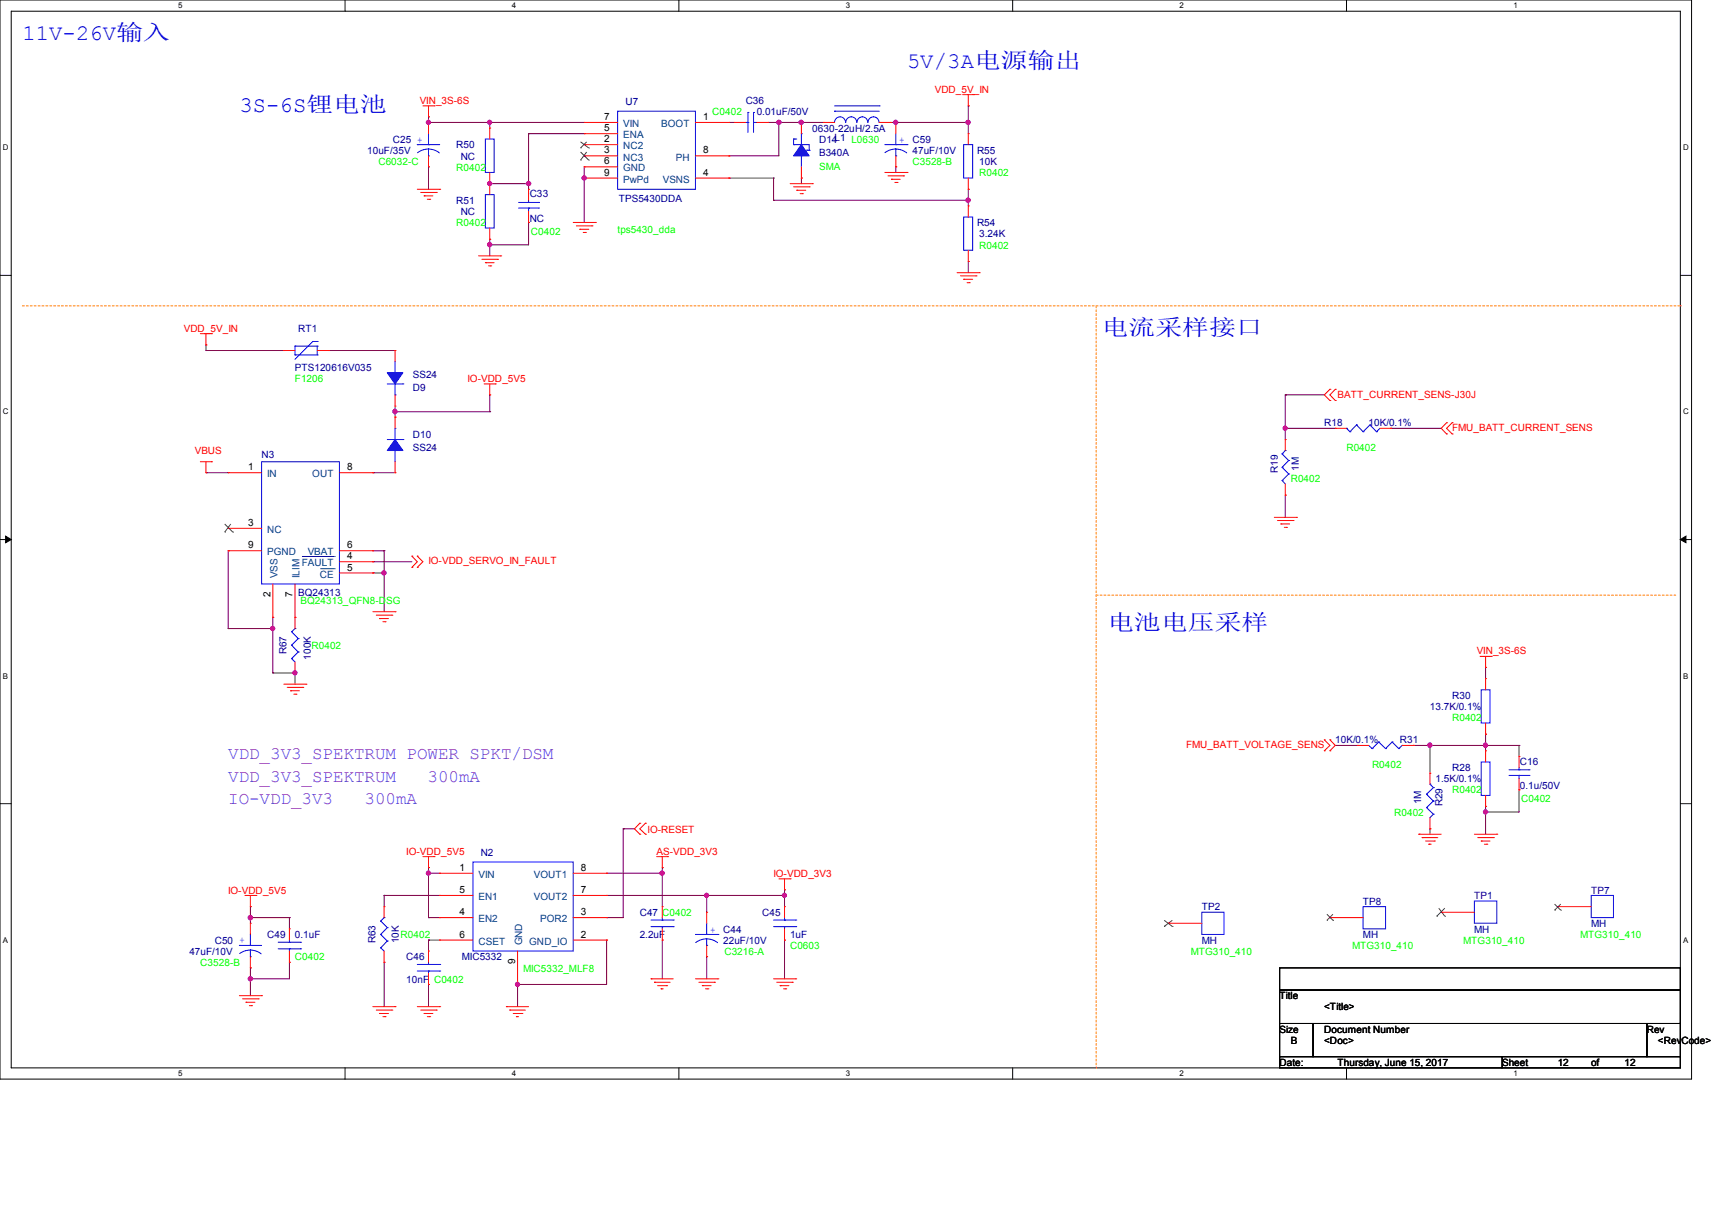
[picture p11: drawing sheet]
<svg xmlns="http://www.w3.org/2000/svg" width="297mm" height="210mm" viewBox="0 0 297 210" stroke-linecap="round" stroke-linejoin="round" font-family="sans-serif">
<path d="M0 0h293.5v187.3h-293.5zM1.9 1.9h289.6v183.4h-289.6z" fill="none" stroke="#000" stroke-width=".17"/>
<g fill="#fff">
<path d="M30.9 .2h.8v1.5h-.8z"/>
<path d="M30.9 185.5h.8v1.6h-.8z"/>
</g>
<path d="M59.9 0v1.9M59.9 185.3v2" fill="none" stroke="#000" stroke-width=".17"/>
<g fill="#fff">
<path d="M88.8 .2h.8v1.5h-.8z"/>
<path d="M88.8 185.5h.8v1.6h-.8z"/>
</g>
<path d="M117.8 0v1.9M117.8 185.3v2" fill="none" stroke="#000" stroke-width=".17"/>
<g fill="#fff">
<path d="M146.7 .2h.8v1.5h-.8z"/>
<path d="M146.7 185.5h.8v1.6h-.8z"/>
</g>
<path d="M175.7 0v1.9M175.7 185.3v2" fill="none" stroke="#000" stroke-width=".17"/>
<g fill="#fff">
<path d="M204.6 .2h.8v1.5h-.8z"/>
<path d="M204.6 185.5h.8v1.6h-.8z"/>
</g>
<path d="M233.6 0v1.9M233.6 185.3v2" fill="none" stroke="#000" stroke-width=".17"/>
<g fill="#fff">
<path d="M262.6 .2h.7v1.5h-.7z"/>
<path d="M262.6 185.5h.7v1.6h-.7z"/>
<path d="M.5 24.8h1v1.6h-1z"/>
<path d="M292 24.8h1v1.6h-1z"/>
<path d="M.5 70.7h1v1.5h-1z"/>
<path d="M292 70.7h1v1.5h-1z"/>
</g>
<path d="M0 47.8h1.9M291.5 47.8h2" fill="none" stroke="#000" stroke-width=".17"/>
<g fill="#fff">
<path d="M.5 116.5h.9v1.6h-.9z"/>
<path d="M292 116.5h.9v1.6h-.9z"/>
</g>
<path d="M0 93.6h1.9M291.5 93.6h2" fill="none" stroke="#000" stroke-width=".17"/>
<path d="M1 93l.9 .6-.9 .6zM291.5 93.6l1-.6v1.2z" fill="#000" stroke="#000" stroke-width=".17"/>
<g fill="#fff">
<path d="M.5 162.4h.9v1.5h-.9z"/>
<path d="M292 162.4h.9v1.5h-.9z"/>
</g>
<path d="M0 139.5h1.9M291.5 139.5h2M222 168h69.5v3.8h-69.5zM222 171.8h69.5v5.8h-69.5zM222 177.6h5.8v5.8h-5.8zM227.8 177.6h57.9v5.8h-57.9zM285.7 177.6h5.8v5.8h-5.8zM222 183.4h38.6v1.9h-38.6zM260.6 183.4h30.9v1.9h-30.9z" fill="none" stroke="#000" stroke-width=".17"/>
<path d="M3.9 53.1h287.6M190.2 53.1v132.2M291.5 53.1h.1M190.2 103.3h100.3M290.5 103.3h.1M190.2 185.3h.1" fill="none" stroke="#ff8000" stroke-width=".17" stroke-dasharray=".3 .3"/>
<g fill="none" stroke="#800040" stroke-width=".17">
<path d="M168 18.4h.1M168 18.4v4.8M74.3 29h.1M74.3 20.3h.1M74.3 21.3h.1M74.3 20.3v1M74.3 29v3.9M74.3 21.3h27M85 21.3h.1M85 31.9h.1M85 21.3v.9M85 31.9h6.7"/>
<path d="M91.7 31.9h.1M91.7 38.6h.1M91.7 23.2h.1M91.7 23.2v9.7M91.7 38.6v3.9h-6.7M91.7 23.2h9.6M101.3 30.9h.1M101.3 29h.1M101.3 29v9.6M126.4 21.3h.1M126.4 27.1h.1M126.4 30.9h.1"/>
<path d="M126.4 21.3h1M126.4 30.9h7.8M133.2 21.3h.1M133.2 21.3h9.7M134.2 30.9h.1M134.2 34.8h.1M134.2 30.9v3.9M134.2 34.8h33.8M135.1 21.3h.1M135.1 21.3v5.8h-8.7M139 21.3h.1M139 30.9h.1"/>
<path d="M139 30.9v1M154.4 21.3h.1M154.4 21.3h13.6M155.4 29h.1M155.4 21.3h.1M155.4 29v.9M168 34.8h.1M168 21.3h.1M168 32.9h.1M168 32.9v2.8M35.7 59.9h.1M35.7 59.9v.9"/>
<path d="M85 42.5h.1M85 41.5h.1M85 41.5v2.9M168 45.4h.1M168 45.4v1.9M35.7 60.8h.1M35.7 60.8h13.5M57 60.8h.1M57 60.8h11.5M68.5 71.5h.1M68.5 72.4h.1M68.5 70.5v1.9"/>
<path d="M68.5 71.5h16.5M85 68.5h.1M85 71.5h.1M85 68.5v3M223 74.3h.1M223 68.5h.1M223 68.5v7.8M223 74.3h8.6M223 68.5h6.7M241.3 74.3h.1M241.3 74.3h8.7M35.7 82h.1"/>
<path d="M35.7 82h3.9M39.6 95.6h.1M39.6 95.6v13.5M64.7 95.6h.1M64.7 97.5h.1M64.7 99.4h.1M64.7 82h.1M64.7 95.6h1.9M64.7 97.5h6.8M64.7 99.4h1.9M64.7 82h3.8M66.6 99.4h.1"/>
<path d="M66.6 95.6h.1M66.6 95.6v10.6M223 85.9h.1M223 85.9v3.9M39.6 109.1h.1M39.6 109.1h7.7M47.3 107.1h.1M47.3 109.1h.1M47.3 116.8h.1M47.3 107.1v9.7M47.3 116.8h3.9M51.2 116.8h.1"/>
<path d="M51.2 116.8v1.9M257.7 115.8h.1M257.7 115.8v2M231.6 129.4h.1M231.6 129.4h3.9M245.2 129.4h.1M245.2 129.4h18.3M248.1 129.4h.1M248.1 129.4v4.8M257.7 129.4h.1M257.7 140h.1M257.7 127.4h.1"/>
<path d="M257.7 127.4v2.9M257.7 140v4.8M263.5 129.4h.1M263.5 137.1h.1M263.5 129.4v1.9M263.5 137.1v3.8h-5.8M43.4 159.3h.1M43.4 157.4h.1M43.4 159.3h6.8M43.4 157.4v2.8M50.2 159.3h.1M50.2 159.3v1.9"/>
<path d="M66.6 155.4h.1M66.6 155.4v2M66.6 155.4h9.7M74.3 151.6h.1M74.3 159.3h.1M74.3 150.6h.1M74.3 150.6v8.7M74.3 151.6h2M74.3 159.3h2M105.2 155.4h.1M105.2 151.6h.1M105.2 159.3h.1"/>
<path d="M105.2 151.6h9.7M105.2 155.4h30.9M108.1 143.8h.1M108.1 143.8v15.5h-2.9M108.1 143.8h2M114.9 151.6h.1M114.9 150.6h.1M114.9 150.6v6.8M122.6 155.4h.1M122.6 155.4v2.9M136.1 155.4h.1M136.1 154.4h.1"/>
<path d="M136.1 154.4v3M248.1 143.8h.1M248.1 143.8v1M257.7 140.9h.1M43.4 168h.1M43.4 169.9h.1M43.4 168v4.8M50.2 167h.1M50.2 167v2.9h-6.8M66.6 167h.1M66.6 167v7.7M74.3 170.9h.1"/>
<path d="M74.3 163.2h.1M74.3 163.2v1.9M74.3 170.9v3.8M74.3 163.2h2M89.8 170.9h.1M89.8 170.9v3.8M105.2 163.2h.1M105.2 163.2v7.7h-15.4M114.9 163.2h.1M114.9 163.2v6.7M122.6 166h.1M122.6 166v3.9"/>
<path d="M136.1 163.2h.1M136.1 163.2v6.7"/>
</g>
<g fill="#f0f" stroke="#f0f" stroke-width=".17">
<circle cx="84.9" cy="21.2" r=".36"/>
<circle cx="74.3" cy="21.2" r=".36"/>
<circle cx="84.9" cy="42.5" r=".37"/>
<circle cx="91.7" cy="31.9" r=".37"/>
<circle cx="84.9" cy="31.9" r=".36"/>
<circle cx="101.4" cy="30.9" r=".37"/>
<circle cx="139" cy="21.2" r=".37"/>
<circle cx="135.1" cy="21.2" r=".37"/>
<circle cx="155.4" cy="21.2" r=".36"/>
<circle cx="167.9" cy="21.2" r=".37"/>
<circle cx="167.9" cy="34.7" r=".37"/>
<circle cx="222.9" cy="74.3" r=".36"/>
<circle cx="248" cy="129.3" r=".37"/>
<circle cx="257.7" cy="129.3" r=".37"/>
<circle cx="257.7" cy="140.9" r=".36"/>
<circle cx="66.6" cy="99.4" r=".37"/>
<circle cx="51.2" cy="116.8" r=".36"/>
<circle cx="47.3" cy="109.1" r=".37"/>
<circle cx="136.1" cy="155.4" r=".36"/>
<circle cx="74.3" cy="151.5" r=".36"/>
<circle cx="122.6" cy="155.4" r=".36"/>
<circle cx="114.9" cy="151.5" r=".37"/>
<circle cx="89.8" cy="170.8" r=".36"/>
<circle cx="43.4" cy="159.3" r=".38"/>
<circle cx="43.4" cy="169.9" r=".37"/>
<circle cx="68.5" cy="71.4" r=".37"/>
</g>
<g fill="none" stroke="#f00" stroke-width=".17">
<path d="M73.4 18.4h1.9M74.3 18.4v1.9M75.3 18.4h.1M167 16.4h1.9M168 18.4h.1M168 16.4v2M168.9 16.4h.1M72.4 32.9h3.9M73 33.4h2.7M73.6 34h.1M73.6 34h1.5M74.1 34.6h.4"/>
<path d="M74.3 20.3h.1M74.3 21.3h.1M74.3 29h.1M74.3 21.3v1.9M74.3 27.1v1.9M74.5 34.6h.1M75.7 33.4h.1M76.3 32.9h.1M85 31.9h.1M85 22.2h.1M85 22.2v1.9M85 29.9v3.9"/>
<path d="M85 39.6v1.9M91.7 32.9h.1M91.7 38.6h.1M91.7 32.9v1.9M91.7 36.7v1.9M99.4 38.6h3.9M100 39.2h2.7M100.6 39.8h.1M100.6 39.8h1.6M101.3 25.1h.1M101.3 27.1h.1M101.3 23.2h.1"/>
<path d="M101.3 29h.1M101.3 21.3h.1M101.3 30.9h.1M101.3 21.3h5.8M101.3 25.1h5.8M101.3 27.1h5.8M101.3 30.9h5.8M101.3 23.2h5.8M101.3 29h5.8M102.7 39.2h.1M103.3 38.6h.1M120.6 21.3h5.8"/>
<path d="M120.6 27.1h5.8M120.6 30.9h5.8M126.4 21.3h.1M126.4 30.9h.1M126.4 27.1h.1M127.4 21.3h.1M127.4 21.3h2M131.3 21.3h1.9M133.2 21.3h.1M137.1 31.9h3.8M137.7 32.4h2.7M138.2 33h.1"/>
<path d="M138.2 33h1.6M138.8 33.6h.4M139 30.9h.1M139 21.3h.1M139 21.3v1.9M139 29v1.9M139.2 33.6h.1M140.4 32.4h.1M140.9 31.9h.1M142.9 21.3h.1M142.9 21.3h1.9M152.5 21.3h1.9"/>
<path d="M153.5 29.9h3.9M154.1 30.5h2.7M154.4 21.3h.1M154.6 31.1h.1M154.6 31.1h1.6M155.2 31.7h.4M155.4 21.3h.1M155.4 29h.1M155.4 21.3v1.9M155.4 27.1v1.9M155.6 31.7h.1M156.8 30.5h.1"/>
<path d="M157.4 29.9h.1M168 35.7h.1M168 32.9h.1M168 23.2h.1M168 23.2v1.9M168 30.9v2M168 35.7v2M34.8 57.9h1.9M35.7 59.9h.1M35.7 57.9v2M36.7 57.9h.1M83 44.4h3.9"/>
<path d="M83.6 45h2.7M84.2 45.6h.1M84.2 45.6h1.5M84.8 46.1h.3M85 41.5h.1M85.1 46.1h.1M86.3 45h.1M86.9 44.4h.1M101.2 40.3h.4M101.6 40.3h.1M166 47.3h3.9M166.6 47.9h2.7"/>
<path d="M167.2 48.5h.1M167.2 48.5h1.5M167.8 49.1h.3M168 45.4h.1M168 43.4v2M168.1 49.1h.1M169.3 47.9h.1M169.9 47.3h.1M49.2 60.8h.1M49.2 60.8h2M55 60.8h2M57 60.8h.1"/>
<path d="M68.5 72.4h.1M68.5 60.8h.1M68.5 70.5h.1M68.5 60.8v1.9M68.5 68.5v2M68.5 72.4v1.9M84 66.6h1.9M85 68.5h.1M85 66.6v1.9M85.9 66.6h.1M223 76.3h.1M223 76.3v1.9"/>
<path d="M230.7 67.6h.1M230.7 69.5h.1M230.7 67.6l-1 .9 1 1M231.6 69.5h.1M231.6 67.6h.1M231.6 74.3h.1M231.6 67.6l-.9 .9 .9 1M231.6 74.3h2M239.4 74.3h1.9M241.3 74.3h.1M251 73.4h.1M251 75.3h.1"/>
<path d="M251 73.4l-1 .9 1 1M251.9 75.3h.1M251.9 73.4h.1M251.9 73.4l-.9 .9 .9 1M34.8 80.1h1.9M35.7 82h.1M35.7 80.1v1.9M36.7 80.1h.1M39.6 82h.1M39.6 91.7h.1M39.6 95.6h.1M39.6 82h5.8"/>
<path d="M39.6 95.6h5.8M39.6 91.7h5.8M58.9 82h5.8M58.9 95.6h5.8M58.9 97.5h5.8M58.9 99.4h5.8M64.7 82h.1M64.7 95.6h.1M64.7 97.5h.1M64.7 99.4h.1M68.5 82h.1M68.5 80.1v1.9"/>
<path d="M71.5 98.5h.1M71.5 96.5h.1M71.5 96.5l.9 1-.9 1M72.4 98.5h.1M72.4 96.5h.1M72.4 96.5l1 1-1 1M221.1 89.8h3.8M221.6 90.3h2.7M222.2 90.9h.1M222.2 90.9h1.5M222.8 91.5h.4M223 85.9h.1"/>
<path d="M223 84v1.9M223.2 91.5h.1M224.3 90.3h.1M224.9 89.8h.1M47.3 107.1h.1M47.3 101.3v5.8M49.2 118.7h3.9M49.8 119.3h2.7M50.4 119.9h.1M50.4 119.9h1.5M51.2 107.1h.1M51.2 116.8h.1"/>
<path d="M51.2 101.3v7.8M51.2 114.9v1.9M52.5 119.3h.1M53.1 118.7h.1M64.7 106.2h3.8M65.3 106.8h2.7M65.8 107.4h.1M65.8 107.4h1.6M66.4 107.9h.4M66.8 107.9h.1M68 106.8h.1M68.5 106.2h.1"/>
<path d="M256.8 113.9h1.9M257.7 115.8h.1M257.7 117.8h.1M257.7 113.9v1.9M257.7 117.8v1.9M258.7 113.9h.1M51 120.5h.4M51.4 120.5h.1M229.7 130.3h.1M229.7 128.4h.1M229.7 128.4l1 1-1 .9M230.7 128.4h.1"/>
<path d="M230.7 130.3h.1M230.7 128.4l.9 1-.9 .9M235.5 129.4h.1M235.5 129.4h1.9M243.2 129.4h2M245.2 129.4h.1M248.1 134.2h.1M248.1 134.2v1.9M257.7 127.4h.1M257.7 140h.1M257.7 130.3h.1M257.7 125.5v1.9"/>
<path d="M257.7 130.3v1.9M257.7 138v2M263.5 131.3h.1M263.5 137.1h.1M263.5 131.3v1.9M263.5 135.1v2M42.5 155.4h1.9M43.4 157.4h.1M43.4 155.4v2M44.4 155.4h.1M66.6 157.4h.1M66.6 157.4v1.9"/>
<path d="M73.4 148.7h1.9M74.3 150.6h.1M74.3 148.7v1.9M75.3 148.7h.1M76.3 151.6h.1M76.3 155.4h.1M76.3 159.3h.1M76.3 155.4h5.7M76.3 151.6h5.7M76.3 159.3h5.7M99.4 155.4h5.8M99.4 151.6h5.8"/>
<path d="M99.4 159.3h5.8M105.2 151.6h.1M105.2 155.4h.1M105.2 159.3h.1M111 142.9h.1M111 144.8h.1M111 142.9l-.9 .9 .9 1M112 144.8h.1M112 142.9h.1M112 142.9l-1 .9 1 1M113.9 148.7h1.9M114.9 150.6h.1"/>
<path d="M114.9 157.4h.1M114.9 148.7v1.9M114.9 157.4v1.9M115.8 148.7h.1M122.6 158.3h.1M122.6 158.3v1.9M135.1 152.5h2M136.1 154.4h.1M136.1 157.4h.1M136.1 152.5v1.9M136.1 157.4v1.9M137.1 152.5h.1"/>
<path d="M230.7 159.3h.1M230.7 159.3h5.8M246.1 144.8h.1M246.1 144.8h3.9M246.7 145.4h.1M246.7 145.4h2.7M247.3 146h1.5M247.9 146.5h.1M247.9 146.5h.4M248.1 143.8h.1M248.1 141.9v1.9M248.8 146h.1"/>
<path d="M250 158.3h.1M250 158.3h5.8M255.8 144.8h3.9M256.4 145.4h2.7M257 146h.1M257 146h1.5M257.5 146.5h.4M257.9 146.5h.1M259.1 145.4h.1M259.7 144.8h.1M270.3 157.4h.1M270.3 157.4h5.8"/>
<path d="M41.5 172.8h3.9M42.1 173.4h2.7M42.7 173.9h.1M42.7 173.9h1.5M43.3 174.5h.3M43.4 160.2h.1M43.4 168h.1M43.4 160.2v2M43.4 166v2M43.6 174.5h.1M44.8 173.4h.1M45.4 172.8h.1"/>
<path d="M50.2 161.2h.1M50.2 167h.1M50.2 161.2v2M50.2 165.1v1.9M64.7 174.7h3.8M65.3 175.3h2.7M65.8 175.9h.1M65.8 175.9h1.6M66.4 176.4h.4M66.6 167h.1M66.6 165.1v1.9M66.8 176.4h.1"/>
<path d="M68 175.3h.1M68.5 174.7h.1M72.4 174.7h3.9M73 175.3h2.7M73.6 175.9h.1M73.6 175.9h1.5M74.1 176.4h.4M74.3 165.1h.1M74.3 170.9h.1M74.3 165.1v1.9M74.3 168.9v2M74.5 176.4h.1"/>
<path d="M75.7 175.3h.1M76.3 174.7h.1M76.3 163.2h.1M76.3 163.2h5.7M87.8 174.7h.1M87.8 174.7h3.9M88.4 175.3h.1M88.4 175.3h2.7M89 175.9h1.6M89.6 176.4h.1M89.6 176.4h.4M89.8 170.9h.1"/>
<path d="M89.8 165.1v5.8M90.6 175.9h.1M99.4 163.2h5.8M105.2 163.2h.1M112.9 169.9h.1M112.9 169.9h3.9M113.5 170.5h.1M113.5 170.5h2.7M114.1 171.1h1.6M114.7 171.6h.1M114.7 171.6h.4M114.9 163.2h.1"/>
<path d="M114.9 161.2v2M115.7 171.1h.1M120.6 169.9h3.9M121.2 170.5h2.8M121.8 171.1h.1M121.8 171.1h1.6M122.4 171.6h.4M122.6 166h.1M122.6 164.1v1.9M122.8 171.6h.1M124 170.5h.1M124.5 169.9h.1"/>
<path d="M134.2 169.9h3.8M134.7 170.5h2.8M135.3 171.1h.1M135.3 171.1h1.6M135.9 171.6h.4M136.1 163.2h.1M136.1 161.2v2M136.3 171.6h.1M137.5 170.5h.1M138 169.9h.1M202.7 160.2h.1M202.7 160.2h5.8"/>
</g>
<g fill="none" stroke="#00f" stroke-width=".17">
<path d="M107.1 19.3h13.5v13.6h-13.5zM129.8 19.5h.1M129.8 19.5v3.5M130.7 19.5h.1M130.7 19.5v3.5M144.8 19.3h.1M144.8 18.4h7.7M144.8 19.3h7.7M152.5 18.4h.1M72.4 25.1h.1M72.4 25.1h3.9M74.3 27.1h.1"/>
<path d="M74.3 25.1h.1M74.3 25.9l-.8 .1-1.1 .5M74.3 25.9l1.2 .2 .7 .4M74.3 23.2v1.9M74.3 25.9v1.2M84.2 24.1h1.5v5.8h-1.5zM84.2 33.8h1.5v5.8h-1.5zM90 36.1h3.4M90 35.1h3.4M91.7 35.1h.1M91.7 36.1h.1M91.7 34.8v.3"/>
<path d="M91.7 36.1v.6M93.4 36.1h.1M93.4 35.1h.1M129.4 21.3h.4M129.8 21.3h.1M130.7 21.3h.1M130.7 21.3h.6M137.7 25.1h.1M137.7 24.1h.1M137.7 25.1h2.7v1M137.7 24.1v1M137.7 24.1h.3"/>
<path d="M138 24.1h.1M139 27.1h.1M139 23.2h.1M139 23.2v1.9M139 27.1v1.9M140 26.1h.1M140 26.1h.4M140.4 26.1h.1M144.8 21.3a.95 .95 0 0 1 .9-1 .95 .95 0 0 1 1 1M146.7 21.3a.95 .95 0 0 1 1-1 .95 .95 0 0 1 .9 1M148.7 21.3a.93 .93 0 0 1 .9-1 .93 .93 0 0 1 .9 1M150.6 21.3a.95 .95 0 0 1 .9-1 .95 .95 0 0 1 1 1"/>
<path d="M153.5 25.1h3.9M155.4 27.1h.1M155.4 25.1h.1M155.4 25.9l1.2 .2 .7 .4M155.4 25.9l-.8 .1-1.1 .5M155.4 23.2v1.9M155.4 25.9v1.2M157.4 25.1h.1M167.2 37.7h1.5v5.7h-1.5zM167.2 25.1h1.5v5.8h-1.5zM54.3 59.3h.1M54.3 59.3l-3.1 3.1"/>
<path d="M54.3 59.3h.7M55 59.3h.1M51.2 61.6h.1M51.2 60.1h.1M51.2 60.1v1.5M51.2 61.6h3.8M51.2 60.1h3.8M55 61.6h.1M55 60.1h.1M55 60.1v1.5M67.2 76.3h2.7M67.2 66.6h2.7"/>
<path d="M68.5 78.2h.1M68.5 74.3h.1M68.5 64.7h.1M68.5 68.5h.1M68.5 62.7v2M68.5 66.6v1.9M68.5 74.3v2M68.5 78.2v1.9M69.9 76.3h.1M69.9 66.6h.1M222.4 78.8h.1M222.4 78.8l1.2 1.1"/>
<path d="M223 78.2h.1M223 78.2l-.6 .6M223.6 79.9h.1M223.6 79.9l-1.2 1.2M233.6 74.3h.1M233.6 74.3l.6 .6M234.2 74.9h.1M235.3 73.7h.1M235.3 73.7l1.2 1.2M235.3 73.7l-1.1 1.2M236.5 74.9h.1M237.7 73.7h.1"/>
<path d="M237.7 73.7l1.1 1.2M237.7 73.7l-1.2 1.2M238.8 74.9h.1M239.4 74.3l-.6 .6M45.4 80.1h13.5v21.2h-13.5zM222.4 83.4h.1M222.4 81.1h.1M222.4 83.4l.6 .6M222.4 81.1l1.2 1.2M223.6 82.3h.1M223.6 82.3l-1.2 1.1M50.6 114.3h.1"/>
<path d="M50.6 112h.1M50.6 109.6h.1M50.6 114.3l.6 .6M50.6 112l1.1 1.2M50.6 109.6l1.1 1.2M51.2 109.1h.1M51.2 109.1l-.6 .5M51.7 113.2h.1M51.7 110.8h.1M51.7 113.2l-1.1 1.1M51.7 110.8l-1.1 1.2M257 119.7h1.5v5.8h-1.5z"/>
<path d="M237.4 129.4l.6 .5M238 129.9h.1M239.2 128.8h.1M239.2 128.8l-1.2 1.1M239.2 128.8l1.2 1.1M240.4 129.9h.1M241.5 128.8h.1M241.5 128.8l-1.1 1.1M241.5 128.8l1.2 1.1M242.7 129.9h.1M243.2 129.4h.1M243.2 129.4l-.5 .5"/>
<path d="M247.5 137.8h.1M247.5 137.8l1.2 1.2M248.1 136.1h.1M248.1 136.1l.6 .6M248.7 139h.1M248.7 136.7h.1M248.7 139l-1.2 1.2M248.7 136.7l-1.2 1.1M257 132.2h1.5v5.8h-1.5zM261.8 134.6h3.5M261.8 133.6h3.5M263.5 133.6h.1"/>
<path d="M263.5 134.6h.1M263.5 133.2v.4M263.5 134.6v.5M265.3 134.6h.1M265.3 133.6h.1M66 159.9h.1M66 159.9l1.2 1.1M66.6 159.3h.1M66.6 159.3l-.6 .6M82 149.6h17.4v15.5h-17.4zM112.9 159.7h3.9M114.9 159.7h.1"/>
<path d="M114.9 159.3v.4M116.8 159.7h.1M134.2 159.7h3.8M136.1 159.7h.1M136.1 159.3v.4M138 159.7h.1M208.5 158.3h3.8v3.9h-3.8zM236.5 157.4h3.9v3.8h-3.9zM247.5 140.2h.1M247.5 140.2l1.2 1.1M248.7 141.3h.1M248.7 141.3l-.6 .6"/>
<path d="M255.8 156.4h3.9v3.8h-3.9zM276.1 155.4h3.8v3.9h-3.8zM41.5 164.1h.1M41.5 164.1h3.9M43.4 166h.1M43.4 164.1h.1M43.4 164.9l-.8 .1-1 .5M43.4 164.9l1.2 .2 .7 .4M43.4 162.2v1.9M43.4 164.9v1.1M48.3 163.5h3.9M48.3 164.7h3.9"/>
<path d="M50.2 164.7h.1M50.2 163.5h.1M50.2 163.2v.3M50.2 164.7v.4M52.2 163.5h.1M52.2 164.7h.1M66 164.5h.1M66 162.2h.1M66 164.5l.6 .6M66 162.2l1.2 1.1M67.2 163.3h.1M67.2 161h.1"/>
<path d="M67.2 163.3l-1.2 1.2M67.2 161l-1.2 1.2M72.4 167.4h3.9M72.4 168.5h3.9M74.3 168.5h.1M74.3 167.4h.1M74.3 167v.4M74.3 168.5v.4M76.3 167.4h.1M76.3 168.5h.1M112.9 160.8h3.9M114.9 160.8h.1"/>
<path d="M114.9 160.8v.4M116.8 160.8h.1M120.6 162.2h3.9M122.6 164.1h.1M122.6 162.2h.1M122.6 162.9l1.2 .3 .7 .4M122.6 162.9l-.8 .1-1.1 .6M122.6 160.2v2M122.6 162.9v1.2M124.5 162.2h.1M134.2 160.8h3.8M136.1 160.8h.1"/>
<path d="M136.1 160.8v.4M138 160.8h.1"/>
</g>
<g fill="#00f" stroke="#00f" stroke-width=".17">
<path d="M68.5 76.3l1.4 1.9h-2.7z" fill-rule="evenodd"/>
<path d="M139 25.1l1.4 2h-2.7z" fill-rule="evenodd"/>
<path d="M67.2 64.7h2.7l-1.4 1.9z" fill-rule="evenodd"/>
</g>
<path d="M52.4 96.6h5.6M55.6 98.7h2.4M58 96.6h.1M58 98.7h.1" fill="none" stroke="#004080" stroke-width=".17"/>
<g fill="none" stroke="#804000" stroke-width=".17">
<path d="M100.7 25.7h.1M100.7 27.8h.1M100.7 24.6l1.4 1.1M100.7 26.4l1.4 1.4M101.8 24.6l-1.1 1.1M101.8 26.4l-1.1 1.4M102.1 25.7h.1M102.1 27.8h.1M39 92.3h.1M39 90.9l1.4 1.4M40 90.9l-1 1.4M40.4 92.3h.1"/>
<path d="M202 159.7l1.4 1.1M203.4 159.7l-1.4 1.1M230.2 159.7h.1M230.2 158.7l1 1M231.2 159.7h.1M231.2 158.7l-1 1M249.2 159h.1M249.6 157.6l1 1.4M250.6 159h.1M250.6 157.6l-1.4 1.4M269.7 158h.1M269.7 156.9l1.1 1.1"/>
<path d="M270.8 158h.1M270.8 156.9l-1.1 1.1M202 160.8h.1M203.4 160.8h.1"/>
</g>
<g font-size="3.9" fill="#00f">
<text x="3.9" y="7">11V-26V输入</text>
<text x="157.3" y="11.8">5V/3A电源输出</text>
<text x="41.5" y="19.5">3S-6S锂电池</text>
<text x="191.1" y="58.1">电流采样接口</text>
<text x="192.1" y="109.3">电池电压采样</text>
</g>
<g font-size="3" fill="#8000ff">
<text x="39.6" y="131.8">VDD_3V3_SPEKTRUM POWER SPKT/DSM</text>
<text x="39.6" y="135.6">VDD_3V3_SPEKTRUM</text>
<text x="74.2" y="135.6">300mA</text>
<text x="39.6" y="139.5">IO-VDD_3V3</text>
<text x="63.3" y="139.5">300mA</text>
</g>
<g font-size="1.7" fill="#f00">
<text x="162.2" y="16.1">VDD_5V_IN</text>
<text x="72.8" y="18">VIN_3S-6S</text>
<text x="31.9" y="57.6">VDD_5V_IN</text>
<text x="81.1" y="66.3">IO-VDD_5V5</text>
<text x="232.1" y="69">BATT_CURRENT_SENS-J30J</text>
<text x="251.9" y="74.8">FMU_BATT_CURRENT_SENS</text>
<text x="33.8" y="78.8">VBUS</text>
<text x="74.3" y="98">IO-VDD_SERVO_IN_FAULT</text>
<text x="256.2" y="113.6">VIN_3S-6S</text>
<text x="205.8" y="129.8">FMU_BATT_VOLTAGE_SENS</text>
<text x="70.5" y="148.3">IO-VDD_5V5</text>
<text x="112.3" y="144.5">IO-RESET</text>
<text x="113.9" y="148.3">AS-VDD_3V3</text>
<text x="39.6" y="155.1">IO-VDD_5V5</text>
<text x="134.2" y="152.2">IO-VDD_3V3</text>
</g>
<g font-size="1.7">
<text x="104.8" y="22.8">5</text>
<text x="104.8" y="20.8">7</text>
<text x="122" y="20.8">1</text>
<text x="104.8" y="24.7">2</text>
<text x="104.8" y="26.6">3</text>
<text x="104.8" y="28.5">6</text>
<text x="122" y="26.6">8</text>
<text x="104.8" y="30.5">9</text>
<text x="122" y="30.5">4</text>
<text x="43" y="81.6">1</text>
<text x="60.2" y="81.6">8</text>
<text x="43" y="91.3">3</text>
<text x="43" y="95.2">9</text>
<text x="60.2" y="95.2">6</text>
<text x="60.2" y="97.1">4</text>
<text x="60.2" y="99">5</text>
<text x="46.9" y="103.7" transform="rotate(-90 46.9 103.7)">2</text>
<text x="50.8" y="103.7" transform="rotate(-90 50.8 103.7)">7</text>
<text x="79.7" y="151.1">1</text>
<text x="79.7" y="155">5</text>
<text x="100.8" y="151.1">8</text>
<text x="100.8" y="155">7</text>
<text x="79.7" y="158.8">4</text>
<text x="100.8" y="158.8">3</text>
<text x="79.7" y="162.7">6</text>
<text x="89.4" y="167.4" transform="rotate(-90 89.4 167.4)">9</text>
<text x="100.8" y="162.7">2</text>
<text x="222" y="173.4">Title</text>
<text x="222" y="179.2">Size</text>
<text x="229.7" y="179.2">Document Number</text>
<text x="229.7" y="175.3">&lt;Title&gt;</text>
<text x="285.7" y="179.2">Rev</text>
<text x="222" y="185">Date:</text>
<text x="223.9" y="181.1">B</text>
<text x="229.7" y="181.1">&lt;Doc&gt;</text>
<text x="232.1" y="185">Thursday, June 15, 2017</text>
<text x="260.6" y="185">Sheet</text>
<text x="270.2" y="185">12</text>
<text x="276" y="185">of</text>
<text x="281.8" y="185">12</text>
<text x="287.6" y="181.1">&lt;RevCode&gt;</text>
</g>
<g font-size="1.7" fill="#004080">
<text x="108.1" y="22.1">VIN</text>
<text x="114.7" y="22.1">BOOT</text>
<text x="108.1" y="25.9">NC2</text>
<text x="108.1" y="27.9">NC3</text>
<text x="108.1" y="24">ENA</text>
<text x="108.1" y="29.8">GND</text>
<text x="117.3" y="27.9">PH</text>
<text x="108.1" y="31.7">PwPd</text>
<text x="115" y="31.7">VSNS</text>
<text x="46.4" y="82.8">IN</text>
<text x="54.2" y="82.8">OUT</text>
<text x="46.4" y="92.5">NC</text>
<text x="46.4" y="96.4">PGND</text>
<text x="48.1" y="100.4" transform="rotate(-90 48.1 100.4)">VSS</text>
<text x="52" y="100.4" transform="rotate(-90 52 100.4)">ILIM</text>
<text x="52.4" y="98.3">FAULT</text>
<text x="53.4" y="96.4">VBAT</text>
<text x="55.5" y="100.2">CE</text>
<text x="83" y="152.4">VIN</text>
<text x="92.6" y="152.4">VOUT1</text>
<text x="83" y="156.2">EN1</text>
<text x="83" y="160.1">EN2</text>
<text x="92.6" y="156.2">VOUT2</text>
<text x="93.7" y="160.1">POR2</text>
<text x="83" y="164">CSET</text>
<text x="90.6" y="164.1" transform="rotate(-90 90.6 164.1)">GND</text>
<text x="91.8" y="164">GND_IO</text>
</g>
<g font-size="1.7" fill="#000080">
<text x="108.5" y="18.2">U7</text>
<text x="129.4" y="18">C36</text>
<text x="131.3" y="20">0.01uF/50V</text>
<text x="140.9" y="22.9">0630-22uH/2.5A</text>
<text x="63.7" y="26.7">10uF/35V</text>
<text x="68.1" y="24.8">C25 +</text>
<text x="79.2" y="25.7">R50</text>
<text x="79.9" y="27.7">NC</text>
<text x="142.1" y="24.8">D14L1 L0630</text>
<text x="142.1" y="27.1">B340A</text>
<text x="158.3" y="24.8">C59</text>
<text x="158.3" y="26.7">47uF/10V</text>
<text x="169.5" y="26.7">R55</text>
<text x="169.9" y="28.7">10K</text>
<text x="79.2" y="35.4">R51</text>
<text x="91.9" y="34.2">C33</text>
<text x="107.3" y="35">TPS5430DDA</text>
<text x="79.9" y="37.3">NC</text>
<text x="91.9" y="38.5">NC</text>
<text x="169.5" y="39.3">R54</text>
<text x="169.9" y="41.2">3.24K</text>
<text x="51.7" y="57.6">RT1</text>
<text x="51.2" y="64.3">PTS120616V035</text>
<text x="71.6" y="65.5">SS24</text>
<text x="71.6" y="67.8">D9</text>
<text x="71.6" y="75.9">D10</text>
<text x="229.7" y="74">R18</text>
<text x="237.4" y="74">10K/0.1%</text>
<text x="45.4" y="79.4">N3</text>
<text x="71.6" y="78.3">SS24</text>
<text x="221.7" y="82" transform="rotate(-90 221.7 82)">R19</text>
<text x="225.3" y="81.7" transform="rotate(-90 225.3 81.7)">1M</text>
<text x="51.7" y="103.4">BQ24313</text>
<text x="49.7" y="113.5" transform="rotate(-90 49.7 113.5)">R67</text>
<text x="53.9" y="114.5" transform="rotate(-90 53.9 114.5)">100K</text>
<text x="248.1" y="123.2">13.7K/0.1%</text>
<text x="251.9" y="121.3">R30</text>
<text x="231.6" y="129">10K/0.1%</text>
<text x="242.8" y="129">R31</text>
<text x="249" y="135.8">1.5K/0.1%</text>
<text x="251.9" y="133.9">R28</text>
<text x="263.7" y="132.7">C16</text>
<text x="263.7" y="136.9">0.1u/50V</text>
<text x="246.6" y="139.6" transform="rotate(-90 246.6 139.6)">1M</text>
<text x="250.3" y="140" transform="rotate(-90 250.3 140)">R29</text>
<text x="83.4" y="148.5">N2</text>
<text x="276" y="155.1">TP7</text>
<text x="111" y="159">C47 C0402</text>
<text x="125.5" y="161.8">C44</text>
<text x="132.2" y="159">C45</text>
<text x="208.5" y="158">TP2</text>
<text x="236.5" y="157">TP8</text>
<text x="255.8" y="156">TP1</text>
<text x="255.8" y="161.8">MH</text>
<text x="276" y="160.9">MH</text>
<text x="32.8" y="165.7">47uF/10V</text>
<text x="37.3" y="163.8">C50 +</text>
<text x="46.4" y="162.8">C49</text>
<text x="51.2" y="162.8">0.1uF</text>
<text x="65.1" y="163.7" transform="rotate(-90 65.1 163.7)">R63</text>
<text x="69.2" y="163.7" transform="rotate(-90 69.2 163.7)">10K</text>
<text x="70.5" y="166.7">C46</text>
<text x="80.1" y="166.7">MIC5332</text>
<text x="111" y="162.8">2.2uF</text>
<text x="125.5" y="163.8">22uF/10V</text>
<text x="137.1" y="162.8">1uF</text>
<text x="208.5" y="163.8">MH</text>
<text x="236.5" y="162.8">MH</text>
<text x="70.5" y="170.5">10nF C0402</text>
</g>
<g font-size="1.7" fill="#0f0">
<text x="123.6" y="20">C0402</text>
<text x="65.7" y="28.7">C6032-C</text>
<text x="79.2" y="29.6">R0402</text>
<text x="142.1" y="29.4">SMA</text>
<text x="158.3" y="28.7">C3528-B</text>
<text x="169.9" y="30.6">R0402</text>
<text x="79.2" y="39.3">R0402</text>
<text x="92.1" y="40.8">C0402</text>
<text x="107.1" y="40.4">tps5430_dda</text>
<text x="169.9" y="43.1">R0402</text>
<text x="51.2" y="66.3">F1206</text>
<text x="223.9" y="83.7">R0402</text>
<text x="233.6" y="78.3">R0402</text>
<text x="52.2" y="104.9">BQ24313_QFN8-DSG</text>
<text x="54.1" y="112.6">R0402</text>
<text x="251.9" y="125.2">R0402</text>
<text x="238" y="133.3">R0402</text>
<text x="251.9" y="137.7">R0402</text>
<text x="241.9" y="141.6">R0402</text>
<text x="263.9" y="139.3">C0402</text>
<text x="34.8" y="167.6">C3528-B</text>
<text x="51.2" y="166.7">C0402</text>
<text x="69.5" y="162.8">R0402</text>
<text x="125.7" y="165.7">C3216-A</text>
<text x="137.1" y="164.8">C0603</text>
<text x="206.6" y="165.7">MTG310_410</text>
<text x="234.5" y="164.8">MTG310_410</text>
<text x="253.8" y="163.8">MTG310_410</text>
<text x="274.1" y="162.8">MTG310_410</text>
<text x="90.8" y="168.6">MIC5332_MLF8</text>
</g>
<g font-size="1.7" fill="#00f">
<text x="156" y="24.8">+</text>
<text x="123.2" y="161.8">+</text>
</g>
<g font-size="1.4">
<text x="30.9" y="1.4">5</text>
<text x="88.8" y="1.4">4</text>
<text x="146.7" y="1.4">3</text>
<text x="204.6" y="1.4">2</text>
<text x="262.6" y="1.4">1</text>
<text x=".5" y="26.1">D</text>
<text x="292" y="26.1">D</text>
<text x=".5" y="71.9">C</text>
<text x="292" y="71.9">C</text>
<text x=".5" y="117.8">B</text>
<text x="292" y="117.8">B</text>
<text x=".5" y="163.6">A</text>
<text x="292" y="163.6">A</text>
<text x="30.9" y="186.8">5</text>
<text x="88.8" y="186.8">4</text>
<text x="146.7" y="186.8">3</text>
<text x="204.6" y="186.8">2</text>
<text x="262.6" y="186.8">1</text>
</g>
</svg>
